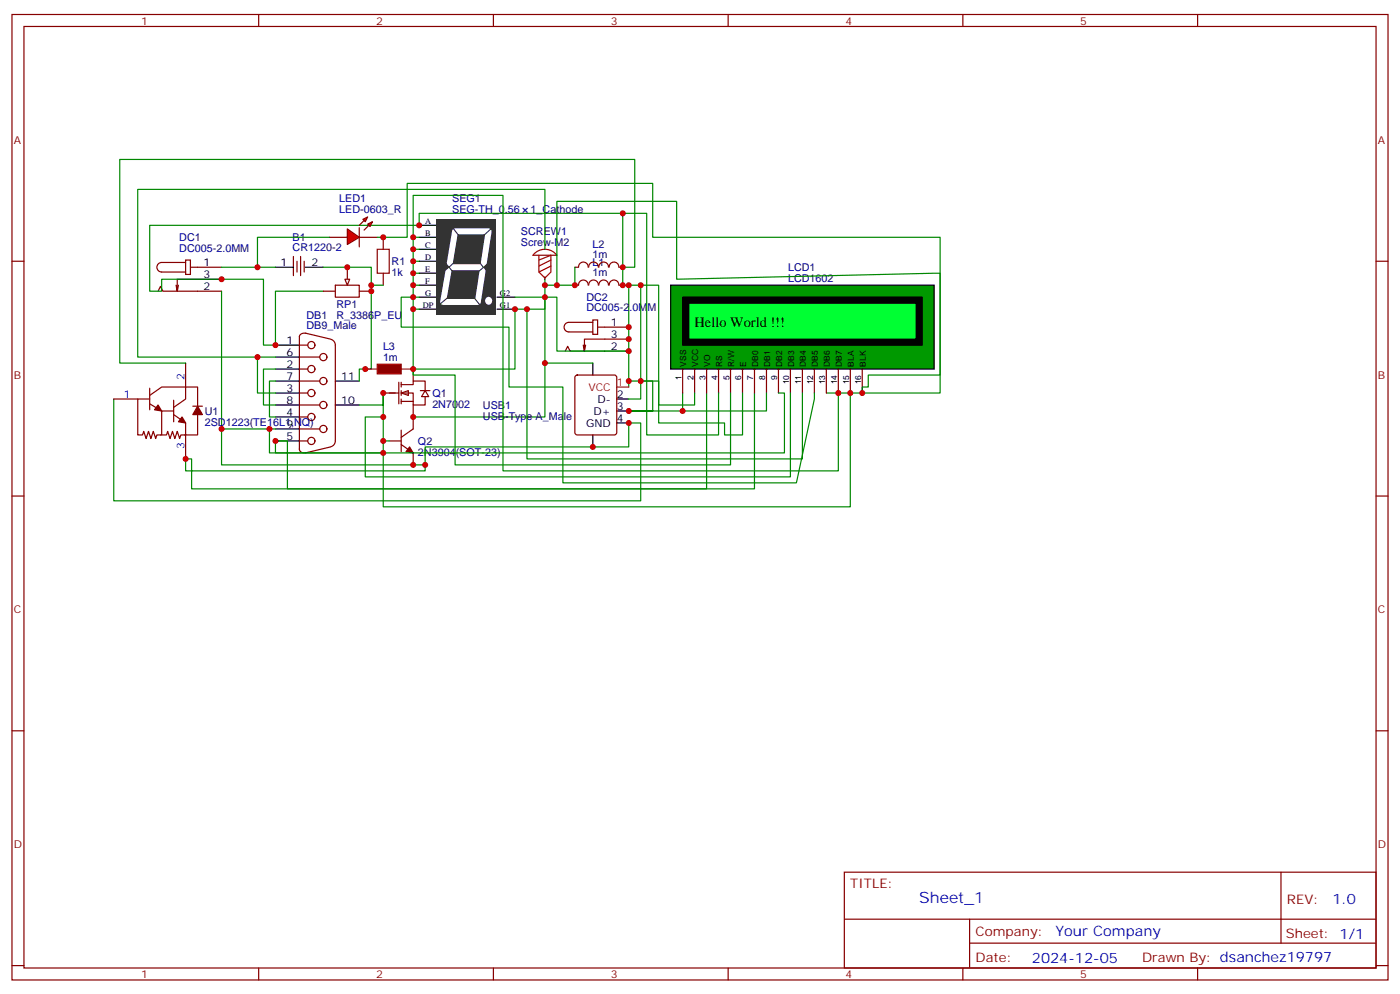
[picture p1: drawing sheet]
<svg xmlns="http://www.w3.org/2000/svg" width="412mm" height="293mm" viewBox="0 0 412 293" stroke-linecap="round" stroke-linejoin="round" font-family="sans-serif">
<g fill="none" stroke="#870000" stroke-width=".35">
<path d="M3.5 4.3h405.4v284.3h-405.4zM7.1 7.8h398.2v277.3h-398.2zM76.2 4.3v3.5M145.3 4.3v3.5M214.5 4.3v3.5M283.6 4.3v3.5M352.8 4.3v3.5M3.5 76.9h3.6M54.7 76.6h1.4v4.2h-1.4zM54.7 77.3h-7.1a1.41 1.41 0 0 0-1.4 1.4 1.41 1.41 0 0 0 1.4 1.4h7.1M56.1 78.7h9.2M86.4 75.5v5.7"/>
<path d="M87.5 76.9v3.2M88.5 75.5v5.7M89.6 76.9v3.2M405.3 76.9h3.6M46.6 85.8l.7-1.5 .7 1.5h17.3M52.6 84l-.4 1.8M65.3 82.2h-13.1v3.6l-.3-1.8M88.2 99.2v33.1M90 98.1l7.4 1.8M90.1 98.2a1.31 1.31 0 0 0-1.9 1.1M97.5 99.9a1.77 1.77 0 0 1 1.3 1.7v28.3a1.77 1.77 0 0 1-1.3 1.7M88.2 108.7h2.5"/>
<path d="M88.2 101.6h2.5M88.2 115.7h2.5M88.2 105.2h6M88.2 112.2h6M88.2 119.3h6M88.2 122.8h2.5M88.2 129.9h2.5M88.2 126.3h6M88.2 132.2a1.41 1.41 0 0 0 1.9 1.1M97.4 131.6l-7.4 1.8M3.5 146.1h3.6M405.3 146.1h3.6"/>
<path d="M3.5 215.2h3.6M405.3 215.2h3.6M248.7 256.9h156.6v28.2h-156.6zM377.3 256.9v20.9M248.7 270.7h156.5M285.6 277.8h119.6M285.6 270.7v14.1M3.5 284.4h3.6M76.2 285.1v3.5M145.3 285.1v3.5M214.5 285.1v3.5M283.6 285.1v3.5"/>
<path d="M352.8 285.1v3.5M405.3 284.4h3.6"/>
<circle cx="91.7" cy="108.7" r="1.06"/>
<circle cx="91.7" cy="101.6" r="1.06"/>
<circle cx="91.7" cy="115.7" r="1.06"/>
<circle cx="95.2" cy="105.2" r="1.06"/>
<circle cx="95.2" cy="119.3" r="1.06"/>
<circle cx="95.2" cy="112.2" r="1.06"/>
<circle cx="91.7" cy="122.8" r="1.06"/>
<circle cx="91.7" cy="129.9" r="1.06"/>
<circle cx="95.2" cy="126.3" r="1.06"/>
</g>
<g fill="none" stroke="#000" stroke-width=".35">
<path d="M81.1 78.7h5.3M90 78.7h5.2M81.1 101.6h7.1M81.1 108.7h7.1M81.1 115.7h7.1M81.1 105.2h7.1M81.1 112.2h7.1M81.1 119.3h7.1M98.8 112.2h7M98.8 119.3h7M81.1 122.8h7.1M81.1 129.9h7.1"/>
<path d="M81.1 126.3h7.1"/>
</g>
<path d="M65.3 78.7h15.8M95.2 78.7h14.2v30h-3.6v3.5M183.4 78.7v-15.9h-59.9v3.6h-79.4v19.4h3.5v-3.6h30v19.4h3.5v-15.8h14.1M65.3 85.8v40.5h15.8" fill="none" stroke="#008700" stroke-width=".35"/>
<g fill="#fff" stroke="#870000" stroke-width=".35">
<path d="M118.2 115.7l2.1-.7v1.5z"/>
<path d="M125.2 115l1.1 1.8h-2.1z"/>
</g>
<path d="M112.9 115.7h4.6M117.5 112.6v6.3M118.2 113.3h3.5v-1.1h3.5v2.8M118.2 115.7h3.5v3.6h3.5v-2.5M118.2 118.2h3.5M118.2 112.6v1.4M118.2 115v1.5M118.2 117.5v1.4M121.7 108.7v3.5M121.7 119.3v3.5M123.8 115h2.8" fill="none" stroke="#870000" stroke-width=".35"/>
<path d="M123.5 66.4h5.3M123.5 69.9h5.3M123.5 73.4h5.3M123.5 76.9h5.3M123.5 80.5h5.3M123.5 84h5.3M123.5 87.5h5.3M123.5 91.1h5.3M146.4 87.5h5.3M146.4 91.1h5.3" fill="none" stroke="#000" stroke-width=".35"/>
<path d="M128.6 64.6h17.6v28.2h-17.6z" fill="#333"/>
<path d="M132.3 78.7l-1.8 10.2h10.3l3.1-20.8h-9.8l-1.8 10.6h9.9" fill="none" stroke="#fff" stroke-width="1.8"/>
<path d="M133.3 67.1l9.1 11.7-13.3 11.2M145 67.1l-12.7 11.6 9.5 11.6" fill="none" stroke="#333" stroke-width=".32"/>
<path d="M131.2 77.2l1.2 1.5-1.6 1.4zM142.3 78.7l1.1 1.3 .4-2.7z" fill="#333"/>
<circle cx="143.9" cy="88.6" r="1.11" fill="#fff"/>
<g fill="none" stroke="#008700" stroke-width=".35">
<path d="M123.5 76.9h-1.8v3.6M123.5 73.4h-1.8v3.5M123.5 69.9h-1.8v3.5M160.5 73.4v-17.6h-119.9v49.4h35.2M169.3 78.7v5.3h-8.8M183.4 78.7v5.3h1.8v30M123.5 87.5h-1.8v3.6M123.5 84h-1.8v3.5M123.5 80.5h-1.8v3.5M151.7 87.5h8.8v35.3h-38.8M160.5 82.2v8.9h-8.8v17.6h-30v-17.6h1.8M160.5 87.5h3.5v15.9h21.2"/>
<path d="M185.2 84h3.5v33.5h-3.5M33.5 117.5v30h155.2v-22.9h-3.5v7h-60v5.3h-59.9v-10.6M81.1 112.2h-1.7v10.6h1.7M81.1 108.7h-3.5v10.6h3.5M81.1 105.2h-5.3v10.5h5.3M160.5 106.9h14.1M188.7 112.2h3.6v8.8h-7.1h15.9v-5.3M222.2 115.7v28.3h-137.5v-14.1h-3.6v3.5h31.8v-17.7v3.6h-7.1M112.9 129.9h1.8"/>
</g>
<path d="M157.4 74.7a4.4 4.4 0 0 1 6.6 .5h-7zM158.7 75.2v4.9l1.8 1.8 1.8-1.8v-4.9l-3.6 1.4M162.3 76.6l-3.6 1.8M162.3 78.4l-3.6 1.7" fill="none" stroke="#a10000" stroke-width=".35"/>
<g fill="none" stroke="#870000" stroke-width=".35">
<path d="M169.3 78.7h1.1M170.4 78.7a1.41 1.41 0 0 1 1.4-1.5 1.41 1.41 0 0 1 1.4 1.5M173.4 78.7a1.41 1.41 0 0 1 1.4-1.5 1.41 1.41 0 0 1 1.4 1.5M176.4 78.7a1.41 1.41 0 0 1 1.4-1.5 1.41 1.41 0 0 1 1.4 1.5M179.5 78.7a1.41 1.41 0 0 1 1.4-1.5 1.41 1.41 0 0 1 1.4 1.5M182.4 78.7h1M160.5 81.5v.7M169.3 84h1.1M170.4 84a1.41 1.41 0 0 1 1.4-1.5 1.41 1.41 0 0 1 1.4 1.5M173.4 84a1.41 1.41 0 0 1 1.4-1.5 1.41 1.41 0 0 1 1.4 1.5M174.6 94.2h1.4v4.3h-1.4zM174.6 94.9h-7a1.41 1.41 0 0 0-1.4 1.4 1.41 1.41 0 0 0 1.4 1.5h7"/>
<path d="M176 96.3h9.2M176.4 84a1.41 1.41 0 0 1 1.4-1.5 1.41 1.41 0 0 1 1.4 1.5M179.5 84a1.41 1.41 0 0 1 1.4-1.5 1.41 1.41 0 0 1 1.4 1.5M182.4 84h1M185.2 99.9h-13v3.5l-.4-1.8M166.5 103.4l.7-1.4 .7 1.4h17.3M169.6 110.7l.4-.2h11l.5 .2 .2 .5v16.2l-.3 .5-.4 .2h-11l-.5-.2-.2-.5v-16.2zM172.5 101.6l-.3 1.8M114.7 129.9h3.5M118.2 130.9l3.5 2.5v3.5M118.2 126.7v6.3M121.7 122.8v3.5l-3.5 2.5"/>
</g>
<path d="M107.6 108.7h3.5M118.2 108.7h3.5" fill="none" stroke="#8c2424" stroke-width=".35"/>
<path d="M111.1 107.3h7.1v2.8h-7.1z" fill="#a10000" stroke="#a10000" stroke-width=".35"/>
<path d="M120.6 131.6l1.1 1.8-2.1-.4z" fill="#870000" stroke="#870000" stroke-width=".35"/>
<path d="M174.6 106.9v3.6M181.7 117.5h3.5M174.6 128.1v3.5M181.7 124.6h3.5M181.7 121h3.5" fill="none" stroke="#000" stroke-width=".35"/>
<path d="M181.7 114h3.5" fill="none" stroke="#f00" stroke-width=".35"/>
<g fill="#f00" stroke="#870000" stroke-width=".35">
<path d="M102.3 67.4l3.5 2.5-3.5 2.1z"/>
<path d="M105.8 67.1v5.6z"/>
</g>
<g fill="#870000" stroke="#870000" stroke-width=".35">
<path d="M107.2 64.9l-1.4 1.5z"/>
<path d="M107.2 67.8l1.5-1.4z"/>
</g>
<g fill="#f00" stroke="#870000" stroke-width=".35">
<path d="M106.9 64.6l1.4-.7-.7 1.4z"/>
<path d="M108.3 66l1.4-.7-.7 1.4z"/>
</g>
<path d="M97 69.9h5.3M102.3 78.7v3.5M105.8 69.9h5.3M112.9 69.9v3.5M95.2 85.8h3.6M98.8 84h7v3.5h-7zM105.8 85.8h3.6M112.9 80.5v3.5" fill="none" stroke="#870000" stroke-width=".35"/>
<path d="M111.1 73.4h3.6v7.1h-3.6z" fill="none" stroke="#a10000" stroke-width=".35"/>
<path d="M97 69.9h-21.2v8.8M111.1 69.9h8.8v-15.9h72.4v15.9h84.6v45.8h-33.5M109.4 84h3.5" fill="none" stroke="#008700" stroke-width=".35"/>
<path d="M101.6 82.2h1.4l-.7 1.8z" fill="#f0f0f0" stroke="#870000" stroke-width=".35"/>
<g fill="#870000" stroke="#870000" stroke-width=".35">
<path d="M58.2 119.6l1.4 2.5h-2.8z"/>
<path d="M46.6 119.3l1 1.7-2.1-.3z"/>
<path d="M53.6 122.8l1.1 1.8-2.1-.4z"/>
</g>
<path d="M33.5 117.5h7.1M44.1 117.5h-3.5v10.6h1.4l.3-1.1 .7 2.2 .7-2.2 .7 2.2 .8-2.2 .7 2.2 .3-1.1h2.8l.4-1.1 .7 2.2 .7-2.2 .7 2.2 .7-2.2 .7 2.2 .4-1.1h1.4v7M44.1 116.5l3.5-2.5h7.1v3.5l-3.5 2.5M44.1 114.3v6.4M44.1 118.9l3.5 2.1M51.2 117.9v6.3M54.7 106.9v7.1h3.5v5.6M56.8 119.6h2.8M51.2 121h-3.6v7.1M51.2 122.1l3.5 2.5v3.5h3.5v-6" fill="none" stroke="#870000" stroke-width=".35"/>
<path d="M183.4 78.7h3.6v-31.7h-151.7v59.9h19.4M208.1 115.7v28.3h-151.7v-8.9h-1.7v3.6h70.5v-1.8" fill="none" stroke="#008700" stroke-width=".35"/>
<path d="M197.6 84h77.6v24.7h-77.6z" fill="#090" stroke="#000" stroke-width=".35"/>
<g fill="none" stroke="#870000" stroke-width=".35">
<path d="M201.1 108.7v7M204.6 108.7v7M208.1 108.7v7M211.7 108.7v7M215.2 108.7v7M218.7 108.7v7M222.2 108.7v7M225.8 108.7v7M229.3 108.7v7M232.8 108.7v7M236.4 108.7v7M239.9 108.7v7"/>
<path d="M243.4 108.7v7M246.9 108.7v7M250.5 108.7v7M254 108.7v7"/>
</g>
<path d="M201.1 87.5h70.5v14.1h-70.5z" fill="#000" stroke="#000" stroke-width=".35"/>
<path d="M202.8 89.3h67.1v10.6h-67.1z" fill="none" stroke="#000" stroke-width=".35"/>
<path d="M202.8 89.3h67.1v10.6h-67.1z" fill="#0f3" stroke="#000" stroke-width=".35"/>
<path d="M121.7 69.9v-12.4h26.5v81.2h98.7v-23M183.4 62.8h7.1v65.3h21.2v-12.4M121.7 87.5h-3.5v8.8h31.7v17.7h15.9v28.2h68.8l5.3-24.7v-1.8M155.2 91.1v44h81.2v-19.4M164 84v-24.7h35.3v22.9l77.6-1.7v30h-21.1v3.5h-1.8v1.7M188.7 84h5.3v40.6h19.4v3.5h5.3v-12.4M121.7 108.7v1.8h12.4v26.4h81.1v-21.2M185.2 112.2h8.8v7.1h10.6v-3.6M225.8 115.7v5.3h-24.7M229.3 115.7h1.8v17.7h-151.7v-7.1M232.8 115.7v24.7h-125.2v-17.6h5.3M250.5 115.7v33.6h-137.6v-15.9" fill="none" stroke="#008700" stroke-width=".35"/>
<g fill="#c00">
<circle cx="65.3" cy="82.2" r=".88"/>
<circle cx="121.7" cy="91.1" r=".88"/>
<circle cx="121.7" cy="87.5" r=".88"/>
<circle cx="121.7" cy="84" r=".88"/>
<circle cx="121.7" cy="80.5" r=".88"/>
<circle cx="121.7" cy="76.9" r=".88"/>
<circle cx="121.7" cy="73.4" r=".88"/>
<circle cx="112.9" cy="115.7" r=".88"/>
<circle cx="121.7" cy="108.7" r=".88"/>
<circle cx="151.7" cy="91.1" r=".88"/>
<circle cx="75.8" cy="105.2" r=".88"/>
<circle cx="160.5" cy="84" r=".88"/>
<circle cx="169.3" cy="84" r=".88"/>
<circle cx="183.4" cy="78.7" r=".88"/>
<circle cx="123.5" cy="66.4" r=".88"/>
<circle cx="160.5" cy="87.5" r=".88"/>
<circle cx="185.2" cy="96.3" r=".88"/>
<circle cx="183.4" cy="84" r=".88"/>
<circle cx="107.6" cy="108.7" r=".88"/>
<circle cx="121.7" cy="122.8" r=".88"/>
<circle cx="112.9" cy="129.9" r=".88"/>
<circle cx="65.3" cy="126.3" r=".88"/>
<circle cx="185.2" cy="103.4" r=".88"/>
<circle cx="185.2" cy="99.9" r=".88"/>
<circle cx="185.2" cy="84" r=".88"/>
<circle cx="188.7" cy="112.2" r=".88"/>
<circle cx="174.6" cy="131.6" r=".88"/>
<circle cx="121.7" cy="136.9" r=".88"/>
<circle cx="160.5" cy="106.9" r=".88"/>
<circle cx="75.8" cy="78.7" r=".88"/>
<circle cx="109.4" cy="84" r=".88"/>
<circle cx="102.3" cy="78.7" r=".88"/>
<circle cx="109.4" cy="85.8" r=".88"/>
<circle cx="81.1" cy="101.6" r=".88"/>
<circle cx="125.2" cy="136.9" r=".88"/>
<circle cx="185.2" cy="124.6" r=".88"/>
<circle cx="185.2" cy="112.2" r=".88"/>
<circle cx="185.2" cy="121" r=".88"/>
<circle cx="81.1" cy="129.9" r=".88"/>
<circle cx="79.4" cy="126.3" r=".88"/>
<circle cx="201.1" cy="121" r=".88"/>
<circle cx="188.7" cy="84" r=".88"/>
<circle cx="183.4" cy="62.8" r=".88"/>
<circle cx="54.7" cy="135.1" r=".88"/>
<circle cx="112.9" cy="122.8" r=".88"/>
<circle cx="155.2" cy="91.1" r=".88"/>
<circle cx="164" cy="84" r=".88"/>
<circle cx="112.9" cy="133.4" r=".88"/>
<circle cx="121.7" cy="69.9" r=".88"/>
<circle cx="254" cy="115.7" r=".88"/>
<circle cx="250.5" cy="115.7" r=".88"/>
<circle cx="246.9" cy="115.7" r=".88"/>
<circle cx="112.9" cy="69.9" r=".88"/>
</g>
<text font-size="4.6" fill="#00f" x="270.8" y="265.9">Sheet_1</text>
<text font-size="4.2" x="204.6" y="96.3">Hello World !!!</text>
<g font-size="4.2" fill="#00f">
<text x="392.5" y="266.1">1.0</text>
<text x="310.9" y="275.7">Your Company</text>
<text x="304" y="283.5">2024-12-05</text>
</g>
<g font-size="3.9" fill="#800">
<text x="250.5" y="261.4">TITLE:</text>
<text x="379.1" y="266.1">REV:</text>
<text x="287.4" y="275.6">Company:</text>
<text x="378.7" y="276.3">Sheet: 1/1</text>
<text x="287.4" y="283.3">Date:</text>
<text x="336.4" y="283.4">Drawn By: dsanchez19797</text>
</g>
<g font-size="3.2" fill="#800">
<text x="41.6" y="7.3">1</text>
<text x="110.8" y="7.3">2</text>
<text x="179.9" y="7.3">3</text>
<text x="249.1" y="7.3">4</text>
<text x="318.2" y="7.3">5</text>
<text x="4.1" y="42.4">A</text>
<text x="405.9" y="42.4">A</text>
<text x="4.1" y="111.5">B</text>
<text x="405.9" y="111.5">B</text>
<text x="4.1" y="180.7">C</text>
<text x="405.9" y="180.7">C</text>
<text x="4.1" y="249.8">D</text>
<text x="405.9" y="249.8">D</text>
<text x="41.6" y="288.1">1</text>
<text x="110.8" y="288.1">2</text>
<text x="179.9" y="288.1">3</text>
<text x="249.1" y="288.1">4</text>
<text x="318.2" y="288.1">5</text>
</g>
<g font-size="3.2" fill="#000080">
<text x="100" y="59.6">LED1</text>
<text x="133.2" y="59.5">SEG1</text>
<text x="100" y="62.8">LED-0603_R</text>
<text x="133.2" y="62.6">SEG-TH_0.56</text>
<text x="156.3" y="62.6">1_Cathode</text>
<text x="52.8" y="70.9">DC1</text>
<text x="86.2" y="70.9">B1</text>
<text x="153.5" y="69.2">SCREW1</text>
<text x="52.8" y="74.1">DC005-2.0MM</text>
<text x="86.2" y="74">CR1220-2</text>
<text x="153.5" y="72.4">Screw-M2</text>
<text x="174.6" y="76.1">1m</text>
<text x="174.6" y="73">L2</text>
<text x="115.4" y="81.3">1k</text>
<text x="115.4" y="78.1">R1</text>
<text x="174.6" y="81.4">1m</text>
<text x="174.6" y="78.3">L1</text>
<text x="232.2" y="82.9">LCD1602</text>
<text x="232.2" y="79.8">LCD1</text>
<text x="172.7" y="88.5">DC2</text>
<text x="90.3" y="93.8">DB1</text>
<text x="99.1" y="93.8">R_3386P_EU</text>
<text x="99.1" y="90.6">RP1</text>
<text x="172.7" y="91.7">DC005-2.0MM</text>
<text x="90.3" y="97">DB9_Male</text>
<text x="112.8" y="106.2">1m</text>
<text x="112.8" y="103.1">L3</text>
<text x="127.4" y="116.9">Q1</text>
<text x="60.3" y="125.3">2SD1223(TE16L1,NQ)</text>
<text x="60.3" y="122.2">U1</text>
<text x="127.4" y="120">2N7002</text>
<text x="142.3" y="123.6">USB-Type A_Male</text>
<text x="142.3" y="120.4">USB1</text>
<text x="123.1" y="131">Q2</text>
<text x="123.1" y="134.2">2N3904(SOT-23)</text>
</g>
<g font-size="3.2">
<text x="60" y="81.9">3</text>
<text x="60" y="78.4">1</text>
<text x="82.6" y="78.4">1</text>
<text x="91.7" y="78.4">2</text>
<text x="60" y="85.4">2</text>
<text x="179.9" y="96">1</text>
<text x="84.4" y="101.3">1</text>
<text x="179.9" y="99.5">3</text>
<text x="84.4" y="104.8">6</text>
<text x="179.9" y="103">2</text>
<text x="84.4" y="108.3">2</text>
<text x="84.4" y="111.9">7</text>
<text x="100.5" y="111.9">11</text>
<text x="84.4" y="115.4">3</text>
<text x="84.4" y="118.9">8</text>
<text x="100.5" y="118.9">10</text>
<text x="176" y="118.6">D-</text>
<text x="181.7" y="117.2">2</text>
<text x="84.4" y="122.4">4</text>
<text x="84.4" y="126">9</text>
<text x="172.6" y="125.6">GND</text>
<text x="174.9" y="122.1">D+</text>
<text x="181.7" y="124.2">4</text>
<text x="181.7" y="120.7">3</text>
<text x="84.4" y="129.5">5</text>
</g>
<g font-size="3.2" fill="#00f">
<text x="54.3" y="111.9" transform="rotate(-90 54.3 111.9)">2</text>
<text x="36.4" y="117.2">1</text>
<text x="54.3" y="132.2" transform="rotate(-90 54.3 132.2)">3</text>
</g>
<g font-size="3.2" fill="#f00">
<text x="181.7" y="113.6">1</text>
<text x="173.3" y="115">VCC</text>
</g>
<g font-size="2.5">
<text x="125.2" y="66">A</text>
<text x="125.2" y="69.5">B</text>
<text x="125.2" y="73.1">C</text>
<text x="125.2" y="76.6">D</text>
<text x="125.2" y="80.1">E</text>
<text x="125.2" y="83.6">F</text>
<text x="125.2" y="87.2">G</text>
<text x="147.3" y="87.2">G2</text>
<text x="124.5" y="90.7">DP</text>
<text x="147.3" y="90.7">G1</text>
<text x="202.1" y="108" transform="rotate(-90 202.1 108)">VSS</text>
<text x="205.7" y="108" transform="rotate(-90 205.7 108)">VCC</text>
<text x="209.2" y="108" transform="rotate(-90 209.2 108)">VO</text>
<text x="212.7" y="108" transform="rotate(-90 212.7 108)">RS</text>
<text x="216.3" y="108" transform="rotate(-90 216.3 108)">R/W</text>
<text x="219.8" y="108" transform="rotate(-90 219.8 108)">E</text>
<text x="223.3" y="108" transform="rotate(-90 223.3 108)">DB0</text>
<text x="226.8" y="108" transform="rotate(-90 226.8 108)">DB1</text>
<text x="230.4" y="108" transform="rotate(-90 230.4 108)">DB2</text>
<text x="233.9" y="108" transform="rotate(-90 233.9 108)">DB3</text>
<text x="237.4" y="108" transform="rotate(-90 237.4 108)">DB4</text>
<text x="240.9" y="108" transform="rotate(-90 240.9 108)">DB5</text>
<text x="244.5" y="108" transform="rotate(-90 244.5 108)">DB6</text>
<text x="248" y="108" transform="rotate(-90 248 108)">DB7</text>
<text x="251.5" y="108" transform="rotate(-90 251.5 108)">BLA</text>
<text x="255.1" y="108" transform="rotate(-90 255.1 108)">BLK</text>
<text x="200.7" y="111.8" transform="rotate(-90 200.7 111.8)">1</text>
<text x="204.3" y="111.8" transform="rotate(-90 204.3 111.8)">2</text>
<text x="207.8" y="111.8" transform="rotate(-90 207.8 111.8)">3</text>
<text x="211.3" y="111.8" transform="rotate(-90 211.3 111.8)">4</text>
<text x="214.8" y="111.8" transform="rotate(-90 214.8 111.8)">5</text>
<text x="218.4" y="111.8" transform="rotate(-90 218.4 111.8)">6</text>
<text x="221.9" y="111.8" transform="rotate(-90 221.9 111.8)">7</text>
<text x="225.4" y="111.8" transform="rotate(-90 225.4 111.8)">8</text>
<text x="229" y="111.8" transform="rotate(-90 229 111.8)">9</text>
<text x="232.5" y="113.2" transform="rotate(-90 232.5 113.2)">10</text>
<text x="236" y="113.2" transform="rotate(-90 236 113.2)">11</text>
<text x="239.5" y="113.2" transform="rotate(-90 239.5 113.2)">12</text>
<text x="243.1" y="113.2" transform="rotate(-90 243.1 113.2)">13</text>
<text x="246.6" y="113.2" transform="rotate(-90 246.6 113.2)">14</text>
<text x="250.1" y="113.2" transform="rotate(-90 250.1 113.2)">15</text>
<text x="253.6" y="113.2" transform="rotate(-90 253.6 113.2)">16</text>
</g>
</svg>
